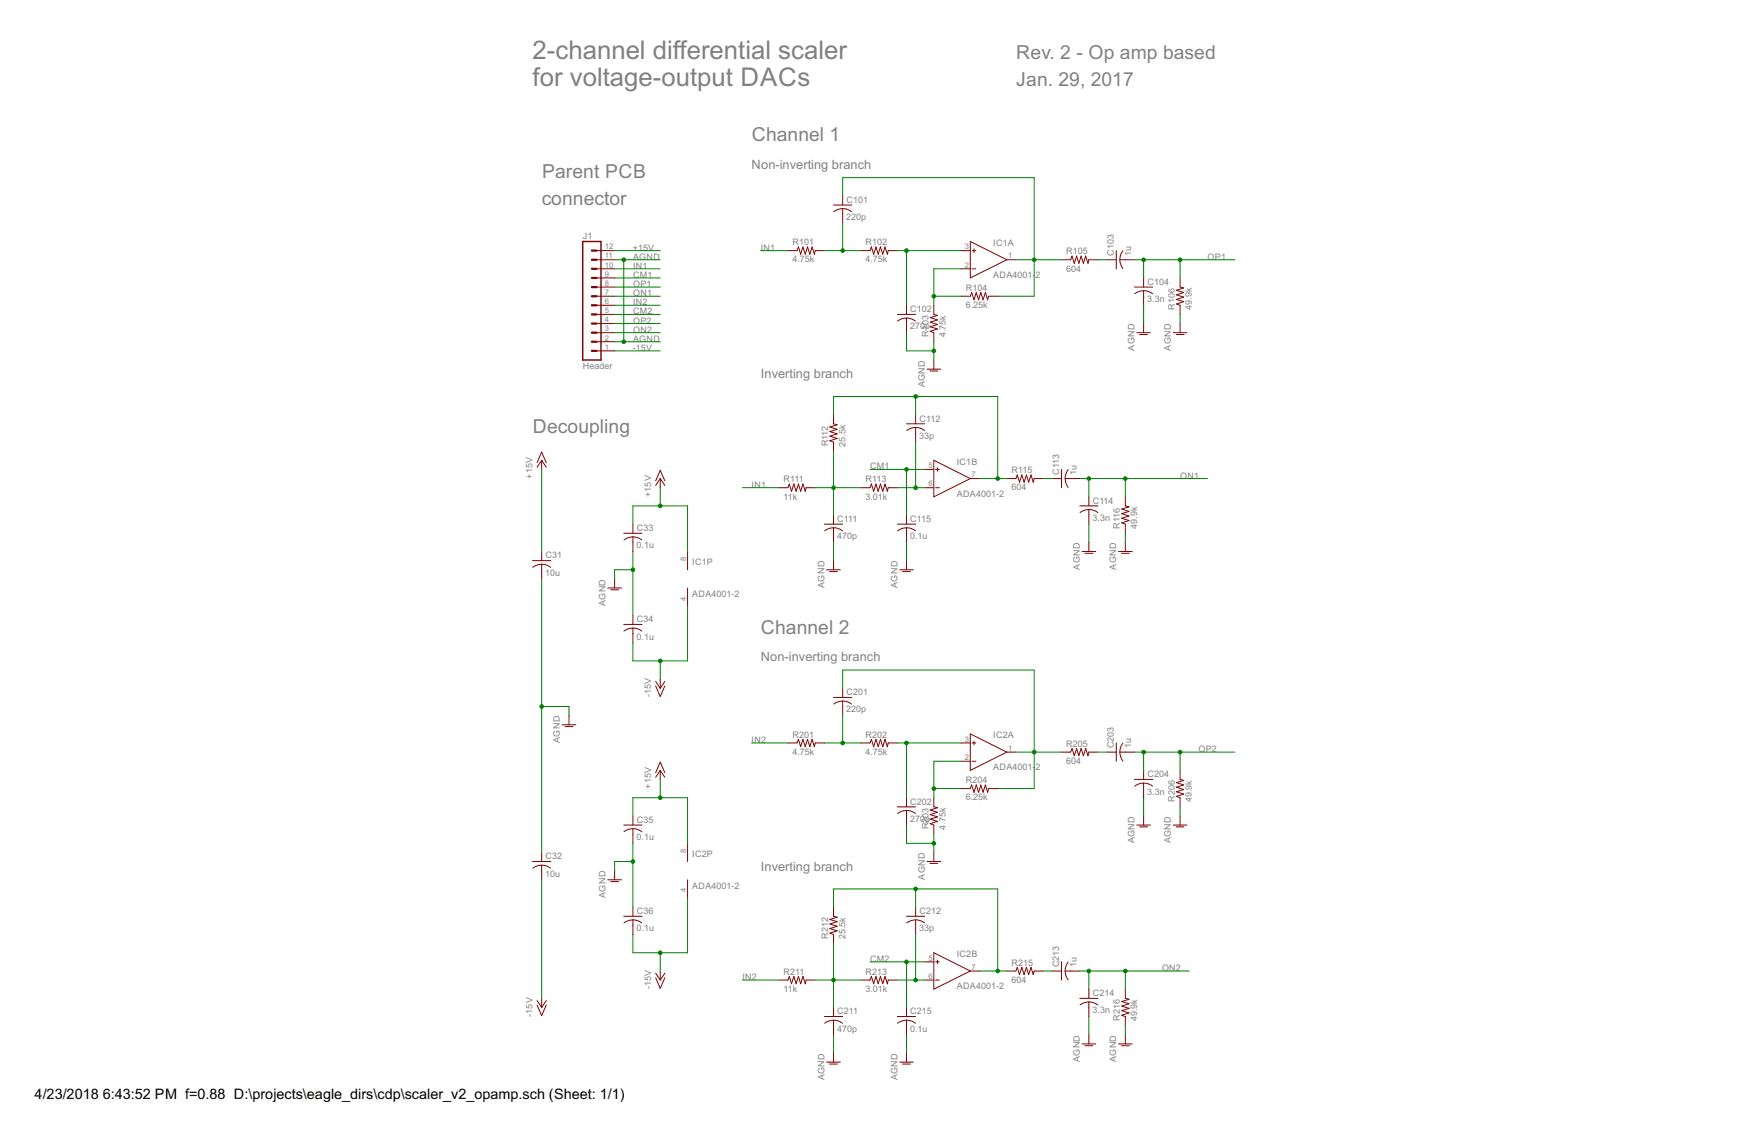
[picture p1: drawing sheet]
<svg xmlns="http://www.w3.org/2000/svg" width="432mm" height="279mm" viewBox="0 0 432 279" stroke-linecap="round" stroke-linejoin="round" font-family="sans-serif">
<g fill="#800000" stroke="#800000" stroke-width=".25">
<path d="M130.7 137.6h4.5z"/>
<path d="M133 138.5v1.4z"/>
<path d="M133 135.4v2.2z"/>
<path d="M133 139.9v2.2z"/>
<path d="M130.7 211.5h4.5z"/>
<path d="M133 212.4v1.4z"/>
<path d="M133 209.3v2.2z"/>
<path d="M133 213.8v2.2z"/>
<path d="M139.7 175.7v2.2z"/>
<path d="M138 177.9h3.4z"/>
<path d="M138.7 178.4h2z"/>
<path d="M133 113v2.3z"/>
<path d="M133 113l1.1 1.7z"/>
<path d="M133 113l-1.2 1.7z"/>
<path d="M133 111l1.1 2.6z"/>
<path d="M133 111l-1.2 2.6z"/>
<path d="M133 245.1v2.3z"/>
<path d="M131.8 245.7l1.2 1.7z"/>
<path d="M134.1 245.7l-1.1 1.7z"/>
<path d="M131.8 246.8l1.2 2.6z"/>
<path d="M134.1 246.8l-1.1 2.6z"/>
<path d="M236 61.5h2.2z"/>
<path d="M236 66h2.2z"/>
<path d="M247.1 63.8h2.3z"/>
<path d="M238.2 59.3v8.9z"/>
<path d="M238.2 68.2l8.9-4.4z"/>
<path d="M238.2 59.3l8.9 4.5z"/>
<path d="M238.6 61.5h.9z"/>
<path d="M239.1 61.1v.9z"/>
<path d="M238.6 66h.9z"/>
<path d="M227 115.3h2.2z"/>
<path d="M227 119.7h2.2z"/>
<path d="M238.2 117.5h2.2z"/>
<path d="M229.2 113v9z"/>
<path d="M229.2 122l9-4.5z"/>
<path d="M229.2 113l9 4.5z"/>
<path d="M229.7 115.3h.9z"/>
<path d="M230.1 114.8v.9z"/>
<path d="M229.7 119.7h.9z"/>
<path d="M168.8 135.4v4.5z"/>
<path d="M168.8 144.4v4.4z"/>
<path d="M200.1 61.5h2.3z"/>
<path d="M193.4 61.5h2.3z"/>
<path d="M196 60.6l-.3 .9z"/>
<path d="M196 60.6l.6 1.8z"/>
<path d="M197.1 60.6l-.5 1.8z"/>
<path d="M197.1 60.6l.6 1.8z"/>
<path d="M198.2 60.6l-.5 1.8z"/>
<path d="M198.2 60.6l.6 1.8z"/>
<path d="M199.3 60.6l-.5 1.8z"/>
<path d="M199.3 60.6l.6 1.8z"/>
<path d="M200.1 61.5l-.2 .9z"/>
<path d="M218 61.5h2.3z"/>
<path d="M211.3 61.5h2.3z"/>
<path d="M213.9 60.6l-.3 .9z"/>
<path d="M213.9 60.6l.6 1.8z"/>
<path d="M215 60.6l-.5 1.8z"/>
<path d="M215 60.6l.6 1.8z"/>
<path d="M216.1 60.6l-.5 1.8z"/>
<path d="M216.1 60.6l.6 1.8z"/>
<path d="M217.3 60.6l-.6 1.8z"/>
<path d="M217.3 60.6l.5 1.8z"/>
<path d="M218 61.5l-.2 .9z"/>
<path d="M220.3 77.2h4.5z"/>
<path d="M222.5 78.1v1.3z"/>
<path d="M222.5 75v2.2z"/>
<path d="M222.5 79.4v2.3z"/>
<path d="M204.6 50.3h4.5z"/>
<path d="M206.9 51.2v1.4z"/>
<path d="M206.9 48.1v2.2z"/>
<path d="M206.9 52.6v2.2z"/>
<path d="M242.7 72.7h2.2z"/>
<path d="M236 72.7h2.2z"/>
<path d="M238.5 71.8l-.3 .9z"/>
<path d="M238.5 71.8l.6 1.8z"/>
<path d="M239.6 71.8l-.5 1.8z"/>
<path d="M239.6 71.8l.6 1.8z"/>
<path d="M240.8 71.8l-.6 1.8z"/>
<path d="M240.8 71.8l.5 1.8z"/>
<path d="M241.9 71.8l-.6 1.8z"/>
<path d="M241.9 71.8l.5 1.8z"/>
<path d="M242.7 72.7l-.3 .9z"/>
<path d="M229.2 75v2.2z"/>
<path d="M229.2 81.7v2.2z"/>
<path d="M228.3 81.3l.9 .4z"/>
<path d="M228.3 81.3l1.8-.5z"/>
<path d="M228.3 80.2l1.8 .6z"/>
<path d="M228.3 80.2l1.8-.5z"/>
<path d="M228.3 79.1l1.8 .6z"/>
<path d="M228.3 79.1l1.8-.6z"/>
<path d="M228.3 78l1.8 .5z"/>
<path d="M228.3 78l1.8-.6z"/>
<path d="M229.2 77.2l.9 .2z"/>
<path d="M267.3 63.8h2.2z"/>
<path d="M260.6 63.8h2.2z"/>
<path d="M263.2 62.9l-.4 .9z"/>
<path d="M263.2 62.9l.5 1.8z"/>
<path d="M264.3 62.9l-.6 1.8z"/>
<path d="M264.3 62.9l.5 1.8z"/>
<path d="M265.4 62.9l-.6 1.8z"/>
<path d="M265.4 62.9l.6 1.8z"/>
<path d="M266.5 62.9l-.5 1.8z"/>
<path d="M266.5 62.9l.6 1.8z"/>
<path d="M267.3 63.8l-.2 .9z"/>
<path d="M278.5 70.5h4.5z"/>
<path d="M280.7 71.4v1.3z"/>
<path d="M280.7 68.2v2.3z"/>
<path d="M280.7 72.7v2.3z"/>
<path d="M289.7 68.2v2.3z"/>
<path d="M289.7 75v2.2z"/>
<path d="M288.8 74.6l.9 .4z"/>
<path d="M288.8 74.6l1.8-.5z"/>
<path d="M288.8 73.5l1.8 .6z"/>
<path d="M288.8 73.5l1.8-.6z"/>
<path d="M288.8 72.4l1.8 .5z"/>
<path d="M288.8 72.4l1.8-.6z"/>
<path d="M288.8 71.3l1.8 .5z"/>
<path d="M288.8 71.3l1.8-.6z"/>
<path d="M289.7 70.5l.9 .2z"/>
<path d="M229.2 88.4v2.2z"/>
<path d="M227.6 90.6h3.3z"/>
<path d="M228.3 91.1h1.9z"/>
<path d="M280.7 79.4v2.3z"/>
<path d="M279.1 81.7h3.3z"/>
<path d="M279.8 82.1h1.9z"/>
<path d="M289.7 79.4v2.3z"/>
<path d="M288 81.7h3.4z"/>
<path d="M288.7 82.1h2z"/>
<path d="M197.9 119.7h2.2z"/>
<path d="M191.2 119.7h2.2z"/>
<path d="M193.8 118.8l-.4 .9z"/>
<path d="M193.8 118.8l.5 1.8z"/>
<path d="M194.9 118.8l-.6 1.8z"/>
<path d="M194.9 118.8l.5 1.8z"/>
<path d="M196 118.8l-.6 1.8z"/>
<path d="M196 118.8l.6 1.8z"/>
<path d="M197.1 118.8l-.5 1.8z"/>
<path d="M197.1 118.8l.6 1.8z"/>
<path d="M197.9 119.7l-.2 .9z"/>
<path d="M218 119.7h2.3z"/>
<path d="M211.3 119.7h2.3z"/>
<path d="M213.9 118.8l-.3 .9z"/>
<path d="M213.9 118.8l.6 1.8z"/>
<path d="M215 118.8l-.5 1.8z"/>
<path d="M215 118.8l.6 1.8z"/>
<path d="M216.1 118.8l-.5 1.8z"/>
<path d="M216.1 118.8l.6 1.8z"/>
<path d="M217.3 118.8l-.6 1.8z"/>
<path d="M217.3 118.8l.5 1.8z"/>
<path d="M218 119.7l-.2 .9z"/>
<path d="M204.6 101.8v2.3z"/>
<path d="M204.6 108.5v2.3z"/>
<path d="M203.7 108.2l.9 .3z"/>
<path d="M203.7 108.2l1.8-.5z"/>
<path d="M203.7 107.1l1.8 .6z"/>
<path d="M203.7 107.1l1.8-.6z"/>
<path d="M203.7 106l1.8 .5z"/>
<path d="M203.7 106l1.8-.6z"/>
<path d="M203.7 104.8l1.8 .6z"/>
<path d="M203.7 104.8l1.8-.5z"/>
<path d="M204.6 104.1l.9 .2z"/>
<path d="M202.4 128.7h4.5z"/>
<path d="M204.6 129.6v1.3z"/>
<path d="M204.6 126.4v2.3z"/>
<path d="M204.6 130.9v2.3z"/>
<path d="M222.5 104.1h4.5z"/>
<path d="M224.8 105v1.3z"/>
<path d="M224.8 101.8v2.3z"/>
<path d="M224.8 106.3v2.2z"/>
<path d="M253.9 117.5h2.2z"/>
<path d="M247.1 117.5h2.3z"/>
<path d="M249.7 116.6l-.3 .9z"/>
<path d="M249.7 116.6l.6 1.8z"/>
<path d="M250.8 116.6l-.5 1.8z"/>
<path d="M250.8 116.6l.6 1.8z"/>
<path d="M252 116.6l-.6 1.8z"/>
<path d="M252 116.6l.5 1.8z"/>
<path d="M253.1 116.6l-.6 1.8z"/>
<path d="M253.1 116.6l.5 1.8z"/>
<path d="M253.9 117.5l-.3 .9z"/>
<path d="M265.1 124.2h4.4z"/>
<path d="M267.3 125.1v1.3z"/>
<path d="M267.3 122v2.2z"/>
<path d="M267.3 126.4v2.3z"/>
<path d="M276.2 122v2.2z"/>
<path d="M276.2 128.7v2.2z"/>
<path d="M275.4 128.4l.8 .3z"/>
<path d="M275.4 128.4l1.8-.6z"/>
<path d="M275.4 127.2l1.8 .6z"/>
<path d="M275.4 127.2l1.8-.5z"/>
<path d="M275.4 126.1l1.8 .6z"/>
<path d="M275.4 126.1l1.8-.5z"/>
<path d="M275.4 125l1.8 .6z"/>
<path d="M275.4 125l1.8-.6z"/>
<path d="M276.2 124.2l1 .2z"/>
<path d="M267.3 133.2v2.2z"/>
<path d="M265.6 135.4h3.4z"/>
<path d="M266.3 135.8h2z"/>
<path d="M276.2 133.2v2.2z"/>
<path d="M274.6 135.4h3.3z"/>
<path d="M275.3 135.8h1.9z"/>
<path d="M220.3 128.7h4.5z"/>
<path d="M222.5 129.6v1.3z"/>
<path d="M222.5 126.4v2.3z"/>
<path d="M222.5 130.9v2.3z"/>
<path d="M204.6 137.6v2.3z"/>
<path d="M202.9 139.9h3.4z"/>
<path d="M203.6 140.3h2z"/>
<path d="M222.5 137.6v2.3z"/>
<path d="M220.9 139.9h3.3z"/>
<path d="M221.6 140.3h1.9z"/>
<path d="M153.1 130.9h4.5z"/>
<path d="M155.4 131.8v1.4z"/>
<path d="M155.4 128.7v2.2z"/>
<path d="M155.4 133.2v2.2z"/>
<path d="M153.1 153.3h4.5z"/>
<path d="M155.4 154.2v1.4z"/>
<path d="M155.4 151.1v2.2z"/>
<path d="M155.4 155.6v2.2z"/>
<path d="M150.9 142.1v2.3z"/>
<path d="M149.2 144.4h3.4z"/>
<path d="M149.9 144.8h1.9z"/>
<path d="M274 61.5v4.5z"/>
<path d="M274.9 63.8h1.3z"/>
<path d="M271.8 63.8h2.2z"/>
<path d="M276.2 63.8h2.3z"/>
<path d="M260.6 115.3v4.4z"/>
<path d="M261.5 117.5h1.3z"/>
<path d="M258.3 117.5h2.3z"/>
<path d="M262.8 117.5h2.3z"/>
<path d="M146.4 86.1h4.5z"/>
<path d="M146.4 83.9h4.5z"/>
<path d="M146.4 81.7h4.5z"/>
<path d="M146.4 79.4h4.5z"/>
<path d="M146.4 77.2h4.5z"/>
<path d="M146.4 75h4.5z"/>
<path d="M146.4 72.7h4.5z"/>
<path d="M146.4 70.5h4.5z"/>
<path d="M146.4 68.2h4.5z"/>
<path d="M146.4 66h4.5z"/>
<path d="M146.4 63.8h4.5z"/>
<path d="M146.4 61.5h4.5z"/>
<path d="M236 182.4h2.2z"/>
<path d="M236 186.9h2.2z"/>
<path d="M247.1 184.7h2.3z"/>
<path d="M238.2 180.2v8.9z"/>
<path d="M238.2 189.1l8.9-4.4z"/>
<path d="M238.2 180.2l8.9 4.5z"/>
<path d="M238.6 182.4h.9z"/>
<path d="M239.1 182v.9z"/>
<path d="M238.6 186.9h.9z"/>
<path d="M227 236.2h2.2z"/>
<path d="M227 240.6h2.2z"/>
<path d="M238.2 238.4h2.2z"/>
<path d="M229.2 233.9v9z"/>
<path d="M229.2 242.9l9-4.5z"/>
<path d="M229.2 233.9l9 4.5z"/>
<path d="M229.7 236.2h.9z"/>
<path d="M230.1 235.7v.9z"/>
<path d="M229.7 240.6h.9z"/>
<path d="M168.8 207.1v4.4z"/>
<path d="M168.8 216v4.5z"/>
<path d="M200.1 182.4h2.3z"/>
<path d="M193.4 182.4h2.3z"/>
<path d="M196 181.5l-.3 .9z"/>
<path d="M196 181.5l.6 1.8z"/>
<path d="M197.1 181.5l-.5 1.8z"/>
<path d="M197.1 181.5l.6 1.8z"/>
<path d="M198.2 181.5l-.5 1.8z"/>
<path d="M198.2 181.5l.6 1.8z"/>
<path d="M199.3 181.5l-.5 1.8z"/>
<path d="M199.3 181.5l.6 1.8z"/>
<path d="M200.1 182.4l-.2 .9z"/>
<path d="M218 182.4h2.3z"/>
<path d="M211.3 182.4h2.3z"/>
<path d="M213.9 181.5l-.3 .9z"/>
<path d="M213.9 181.5l.6 1.8z"/>
<path d="M215 181.5l-.5 1.8z"/>
<path d="M215 181.5l.6 1.8z"/>
<path d="M216.1 181.5l-.5 1.8z"/>
<path d="M216.1 181.5l.6 1.8z"/>
<path d="M217.3 181.5l-.6 1.8z"/>
<path d="M217.3 181.5l.5 1.8z"/>
<path d="M218 182.4l-.2 .9z"/>
<path d="M220.3 198.1h4.5z"/>
<path d="M222.5 199v1.3z"/>
<path d="M222.5 195.9v2.2z"/>
<path d="M222.5 200.3v2.3z"/>
<path d="M204.6 171.2h4.5z"/>
<path d="M206.9 172.1v1.4z"/>
<path d="M206.9 169v2.2z"/>
<path d="M206.9 173.5v2.2z"/>
<path d="M242.7 193.6h2.2z"/>
<path d="M236 193.6h2.2z"/>
<path d="M238.5 192.7l-.3 .9z"/>
<path d="M238.5 192.7l.6 1.8z"/>
<path d="M239.6 192.7l-.5 1.8z"/>
<path d="M239.6 192.7l.6 1.8z"/>
<path d="M240.8 192.7l-.6 1.8z"/>
<path d="M240.8 192.7l.5 1.8z"/>
<path d="M241.9 192.7l-.6 1.8z"/>
<path d="M241.9 192.7l.5 1.8z"/>
<path d="M242.7 193.6l-.3 .9z"/>
<path d="M229.2 195.9v2.2z"/>
<path d="M229.2 202.6v2.2z"/>
<path d="M228.3 202.2l.9 .4z"/>
<path d="M228.3 202.2l1.8-.5z"/>
<path d="M228.3 201.1l1.8 .6z"/>
<path d="M228.3 201.1l1.8-.5z"/>
<path d="M228.3 200l1.8 .6z"/>
<path d="M228.3 200l1.8-.6z"/>
<path d="M228.3 198.9l1.8 .5z"/>
<path d="M228.3 198.9l1.8-.6z"/>
<path d="M229.2 198.1l.9 .2z"/>
<path d="M267.3 184.7h2.2z"/>
<path d="M260.6 184.7h2.2z"/>
<path d="M263.2 183.8l-.4 .9z"/>
<path d="M263.2 183.8l.5 1.7z"/>
<path d="M264.3 183.8l-.6 1.7z"/>
<path d="M264.3 183.8l.5 1.7z"/>
<path d="M265.4 183.8l-.6 1.7z"/>
<path d="M265.4 183.8l.6 1.7z"/>
<path d="M266.5 183.8l-.5 1.7z"/>
<path d="M266.5 183.8l.6 1.7z"/>
<path d="M267.3 184.7l-.2 .8z"/>
<path d="M278.5 191.4h4.5z"/>
<path d="M280.7 192.3v1.3z"/>
<path d="M280.7 189.1v2.3z"/>
<path d="M280.7 193.6v2.3z"/>
<path d="M289.7 189.1v2.3z"/>
<path d="M289.7 195.9v2.2z"/>
<path d="M288.8 195.5l.9 .4z"/>
<path d="M288.8 195.5l1.8-.5z"/>
<path d="M288.8 194.4l1.8 .6z"/>
<path d="M288.8 194.4l1.8-.6z"/>
<path d="M288.8 193.3l1.8 .5z"/>
<path d="M288.8 193.3l1.8-.6z"/>
<path d="M288.8 192.2l1.8 .5z"/>
<path d="M288.8 192.2l1.8-.6z"/>
<path d="M289.7 191.4l.9 .2z"/>
<path d="M229.2 209.3v2.2z"/>
<path d="M227.6 211.5h3.3z"/>
<path d="M228.3 212h1.9z"/>
<path d="M280.7 200.3v2.3z"/>
<path d="M279.1 202.6h3.3z"/>
<path d="M279.8 203h1.9z"/>
<path d="M289.7 200.3v2.3z"/>
<path d="M288 202.6h3.4z"/>
<path d="M288.7 203h2z"/>
<path d="M197.9 240.6h2.2z"/>
<path d="M191.2 240.6h2.2z"/>
<path d="M193.8 239.7l-.4 .9z"/>
<path d="M193.8 239.7l.5 1.8z"/>
<path d="M194.9 239.7l-.6 1.8z"/>
<path d="M194.9 239.7l.5 1.8z"/>
<path d="M196 239.7l-.6 1.8z"/>
<path d="M196 239.7l.6 1.8z"/>
<path d="M197.1 239.7l-.5 1.8z"/>
<path d="M197.1 239.7l.6 1.8z"/>
<path d="M197.9 240.6l-.2 .9z"/>
<path d="M218 240.6h2.3z"/>
<path d="M211.3 240.6h2.3z"/>
<path d="M213.9 239.7l-.3 .9z"/>
<path d="M213.9 239.7l.6 1.8z"/>
<path d="M215 239.7l-.5 1.8z"/>
<path d="M215 239.7l.6 1.8z"/>
<path d="M216.1 239.7l-.5 1.8z"/>
<path d="M216.1 239.7l.6 1.8z"/>
<path d="M217.3 239.7l-.6 1.8z"/>
<path d="M217.3 239.7l.5 1.8z"/>
<path d="M218 240.6l-.2 .9z"/>
<path d="M204.6 222.7v2.3z"/>
<path d="M204.6 229.4v2.3z"/>
<path d="M203.7 229.1l.9 .3z"/>
<path d="M203.7 229.1l1.8-.6z"/>
<path d="M203.7 228l1.8 .5z"/>
<path d="M203.7 228l1.8-.6z"/>
<path d="M203.7 226.9l1.8 .5z"/>
<path d="M203.7 226.9l1.8-.6z"/>
<path d="M203.7 225.7l1.8 .6z"/>
<path d="M203.7 225.7l1.8-.5z"/>
<path d="M204.6 225l.9 .2z"/>
<path d="M202.4 249.6h4.5z"/>
<path d="M204.6 250.5v1.3z"/>
<path d="M204.6 247.4v2.2z"/>
<path d="M204.6 251.8v2.3z"/>
<path d="M222.5 225h4.5z"/>
<path d="M224.8 225.8v1.4z"/>
<path d="M224.8 222.7v2.3z"/>
<path d="M224.8 227.2v2.2z"/>
<path d="M253.9 238.4h2.2z"/>
<path d="M247.1 238.4h2.3z"/>
<path d="M249.7 237.5l-.3 .9z"/>
<path d="M249.7 237.5l.6 1.8z"/>
<path d="M250.8 237.5l-.5 1.8z"/>
<path d="M250.8 237.5l.6 1.8z"/>
<path d="M252 237.5l-.6 1.8z"/>
<path d="M252 237.5l.5 1.8z"/>
<path d="M253.1 237.5l-.6 1.8z"/>
<path d="M253.1 237.5l.5 1.8z"/>
<path d="M253.9 238.4l-.3 .9z"/>
<path d="M265.1 245.1h4.4z"/>
<path d="M267.3 246v1.4z"/>
<path d="M267.3 242.9v2.2z"/>
<path d="M267.3 247.4v2.2z"/>
<path d="M276.2 242.9v2.2z"/>
<path d="M276.2 249.6v2.2z"/>
<path d="M275.4 249.3l.8 .3z"/>
<path d="M275.4 249.3l1.8-.6z"/>
<path d="M275.4 248.1l1.8 .6z"/>
<path d="M275.4 248.1l1.8-.5z"/>
<path d="M275.4 247l1.8 .6z"/>
<path d="M275.4 247l1.8-.6z"/>
<path d="M275.4 245.9l1.8 .5z"/>
<path d="M275.4 245.9l1.8-.6z"/>
<path d="M276.2 245.1l1 .2z"/>
<path d="M267.3 254.1v2.2z"/>
<path d="M265.6 256.3h3.4z"/>
<path d="M266.3 256.8h2z"/>
<path d="M276.2 254.1v2.2z"/>
<path d="M274.6 256.3h3.3z"/>
<path d="M275.3 256.8h1.9z"/>
<path d="M220.3 249.6h4.5z"/>
<path d="M222.5 250.5v1.3z"/>
<path d="M222.5 247.4v2.2z"/>
<path d="M222.5 251.8v2.3z"/>
<path d="M204.6 258.6v2.2z"/>
<path d="M202.9 260.8h3.4z"/>
<path d="M203.6 261.2h2z"/>
<path d="M222.5 258.6v2.2z"/>
<path d="M220.9 260.8h3.3z"/>
<path d="M221.6 261.2h1.9z"/>
<path d="M274 182.4v4.5z"/>
<path d="M274.9 184.7h1.3z"/>
<path d="M271.8 184.7h2.2z"/>
<path d="M276.2 184.7h2.3z"/>
<path d="M260.6 236.2v4.4z"/>
<path d="M261.5 238.4h1.3z"/>
<path d="M258.3 238.4h2.3z"/>
<path d="M262.8 238.4h2.3z"/>
<path d="M153.1 202.6h4.5z"/>
<path d="M155.4 203.5v1.3z"/>
<path d="M155.4 200.3v2.3z"/>
<path d="M155.4 204.8v2.3z"/>
<path d="M153.1 225h4.5z"/>
<path d="M155.4 225.8v1.4z"/>
<path d="M155.4 222.7v2.3z"/>
<path d="M155.4 227.2v2.2z"/>
<path d="M150.9 213.8v2.2z"/>
<path d="M149.2 216h3.4z"/>
<path d="M149.9 216.5h1.9z"/>
<path d="M162.1 117.5v2.2z"/>
<path d="M162.1 117.5l1.1 1.7z"/>
<path d="M162.1 117.5l-1.1 1.7z"/>
<path d="M162.1 115.5l1.1 2.5z"/>
<path d="M162.1 115.5l-1.1 2.5z"/>
<path d="M162.1 189.1v2.3z"/>
<path d="M162.1 189.1l1.1 1.7z"/>
<path d="M162.1 189.1l-1.1 1.7z"/>
<path d="M162.1 187.1l1.1 2.6z"/>
<path d="M162.1 187.1l-1.1 2.6z"/>
<path d="M162.1 166.8v2.2z"/>
<path d="M161 167.3l1.1 1.7z"/>
<path d="M163.2 167.3l-1.1 1.7z"/>
<path d="M161 168.4l1.1 2.6z"/>
<path d="M163.2 168.4l-1.1 2.6z"/>
<path d="M162.1 238.4v2.2z"/>
<path d="M161 239l1.1 1.6z"/>
<path d="M163.2 239l-1.1 1.6z"/>
<path d="M161 240.1l1.1 2.6z"/>
<path d="M163.2 240.1l-1.1 2.6z"/>
</g>
<g fill="none" stroke="#800000" stroke-width=".25">
<path d="M204.7 52a3.6 3.6 0 0 1 4.3 0M220.3 78.8a3.6 3.6 0 0 1 4.4 0M274.9 63.8l.3 1.3 .5 .8M275.7 61.6l-.5 .8-.3 1.4M278.6 72.1a3.5 3.5 0 0 1 4.3 0M222.6 105.7a3.5 3.5 0 0 1 4.3 0M262.2 115.3a3.6 3.6 0 0 0 0 4.4M130.8 139.3a3.6 3.6 0 0 1 4.4 0M153.2 132.6a3.5 3.5 0 0 1 4.3 0M202.4 130.3a3.6 3.6 0 0 1 4.4 0M220.3 130.3a3.6 3.6 0 0 1 4.4 0M267.3 125.1l1.4 .3 .8 .5"/>
<path d="M267.3 125.1l-1.4 .3-.8 .4M153.2 154.9a3.5 3.5 0 0 1 4.3 .1M206.9 172.1l1.3 .3 .8 .5M206.9 172.1l-1.4 .3-.8 .5M220.3 199.7a3.5 3.5 0 0 1 4.4 0M274.9 184.7l.3 1.3 .5 .8M275.7 182.5l-.5 .8-.3 1.4M278.6 193a3.5 3.5 0 0 1 4.3 0M130.8 213.1a3.6 3.6 0 0 1 4.4 .1M155.4 203.5l1.3 .2 .8 .5M155.4 203.5l-1 .1-1.2 .6M153.2 226.6a3.6 3.6 0 0 1 4.3 0"/>
<path d="M222.6 226.6a3.6 3.6 0 0 1 4.3 0M262.2 236.2a3.6 3.6 0 0 0 0 4.4M204.6 250.5l1.4 .2 .8 .5M204.6 250.5l-1.4 .3-.8 .4M222.5 250.5l1.4 .2 .8 .5M222.5 250.5l-1.4 .3-.8 .4M265.1 246.7a3.6 3.6 0 0 1 4.4 0"/>
</g>
<g fill="#800000" stroke="#800000" stroke-width=".36">
<path d="M143 88.4h4.5z"/>
<path d="M143 59.3v29.1z"/>
<path d="M147.5 59.3v29.1z"/>
<path d="M143 59.3h4.5z"/>
</g>
<g fill="#800000" stroke="#800000" stroke-width=".55">
<path d="M145.3 81.7h1.1z"/>
<path d="M145.3 83.9h1.1z"/>
<path d="M145.3 86.1h1.1z"/>
<path d="M145.3 77.2h1.1z"/>
<path d="M145.3 79.4h1.1z"/>
<path d="M145.3 70.5h1.1z"/>
<path d="M145.3 72.7h1.1z"/>
<path d="M145.3 75h1.1z"/>
<path d="M145.3 66h1.1z"/>
<path d="M145.3 68.2h1.1z"/>
<path d="M145.3 61.5h1.1z"/>
<path d="M145.3 63.8h1.1z"/>
</g>
<g fill="#008000" stroke="#008000" stroke-width=".25">
<path d="M133 142.1v31.4z"/>
<path d="M133 173.5v35.8z"/>
<path d="M133 173.5h6.7z"/>
<path d="M139.7 173.5v2.2z"/>
<path d="M222.5 81.7v4.4z"/>
<path d="M222.5 86.1h6.7z"/>
<path d="M229.2 86.1v2.3z"/>
<path d="M229.2 83.9v2.2z"/>
<path d="M280.7 75v4.4z"/>
<path d="M289.7 77.2v2.2z"/>
<path d="M267.3 128.7v4.5z"/>
<path d="M276.2 130.9v2.3z"/>
<path d="M204.6 133.2v4.4z"/>
<path d="M222.5 133.2v4.4z"/>
<path d="M155.4 135.4v4.5z"/>
<path d="M155.4 139.9v11.2z"/>
<path d="M150.9 139.9h4.5z"/>
<path d="M150.9 139.9v2.2z"/>
<path d="M150.9 83.9h2.2z"/>
<path d="M153.1 83.9h9z"/>
<path d="M150.9 63.8h2.2z"/>
<path d="M153.1 63.8h9z"/>
<path d="M153.1 63.8v20.1z"/>
<path d="M222.5 202.6v4.5z"/>
<path d="M222.5 207.1h6.7z"/>
<path d="M229.2 207.1v2.2z"/>
<path d="M229.2 204.8v2.3z"/>
<path d="M280.7 195.9v4.4z"/>
<path d="M289.7 198.1v2.2z"/>
<path d="M267.3 249.6v4.5z"/>
<path d="M276.2 251.8v2.3z"/>
<path d="M204.6 254.1v4.5z"/>
<path d="M222.5 254.1v4.5z"/>
<path d="M155.4 207.1v4.4z"/>
<path d="M155.4 211.5v11.2z"/>
<path d="M150.9 211.5h4.5z"/>
<path d="M150.9 211.5v2.3z"/>
<path d="M133 115.3v20.1z"/>
<path d="M150.9 61.5h11.2z"/>
<path d="M168.8 124.2v11.2z"/>
<path d="M162.1 124.2h6.7z"/>
<path d="M155.4 124.2h6.7z"/>
<path d="M155.4 124.2v4.5z"/>
<path d="M162.1 119.7v4.5z"/>
<path d="M168.8 195.9v11.2z"/>
<path d="M162.1 195.9h6.7z"/>
<path d="M155.4 195.9h6.7z"/>
<path d="M155.4 195.9v4.4z"/>
<path d="M162.1 191.4v4.5z"/>
<path d="M133 216v29.1z"/>
<path d="M150.9 86.1h11.2z"/>
<path d="M155.4 157.8v4.5z"/>
<path d="M155.4 162.3h6.7z"/>
<path d="M162.1 162.3h6.7z"/>
<path d="M168.8 148.8v13.5z"/>
<path d="M162.1 162.3v4.5z"/>
<path d="M155.4 229.4v4.5z"/>
<path d="M155.4 233.9h6.7z"/>
<path d="M162.1 233.9h6.7z"/>
<path d="M168.8 220.5v13.4z"/>
<path d="M162.1 233.9v4.5z"/>
<path d="M202.4 61.5h4.5z"/>
<path d="M206.9 61.5h4.4z"/>
<path d="M206.9 54.8v6.7z"/>
<path d="M220.3 61.5h2.2z"/>
<path d="M222.5 61.5h13.5z"/>
<path d="M222.5 61.5v13.5z"/>
<path d="M229.2 72.7v2.3z"/>
<path d="M229.2 66v6.7z"/>
<path d="M229.2 66h6.8z"/>
<path d="M229.2 72.7h6.8z"/>
<path d="M249.4 63.8h4.5z"/>
<path d="M253.9 63.8h6.7z"/>
<path d="M244.9 72.7h9z"/>
<path d="M253.9 63.8v8.9z"/>
<path d="M253.9 43.6v20.2z"/>
<path d="M206.9 43.6h47z"/>
<path d="M206.9 43.6v4.5z"/>
<path d="M244.9 117.5h2.2z"/>
<path d="M204.6 97.3v4.5z"/>
<path d="M204.6 97.3h20.2z"/>
<path d="M224.8 97.3h20.1z"/>
<path d="M244.9 97.3v20.2z"/>
<path d="M224.8 97.3v4.5z"/>
<path d="M240.4 117.5h4.5z"/>
<path d="M200.1 119.7h4.5z"/>
<path d="M204.6 119.7h6.7z"/>
<path d="M204.6 110.8v8.9z"/>
<path d="M204.6 119.7v6.7z"/>
<path d="M220.3 119.7h4.5z"/>
<path d="M224.8 119.7h2.2z"/>
<path d="M224.8 108.5v11.2z"/>
<path d="M269.5 63.8h2.3z"/>
<path d="M256.1 117.5h2.2z"/>
<path d="M150.9 66h11.2z"/>
<path d="M186.7 61.5h6.7z"/>
<path d="M182.2 119.7h9z"/>
<path d="M150.9 68.2h11.2z"/>
<path d="M222.5 115.3h4.5z"/>
<path d="M222.5 115.3v11.1z"/>
<path d="M213.6 115.3h8.9z"/>
<path d="M150.9 70.5h11.2z"/>
<path d="M289.7 63.8h13.4z"/>
<path d="M289.7 63.8v4.4z"/>
<path d="M280.7 63.8v4.4z"/>
<path d="M278.5 63.8h2.2z"/>
<path d="M280.7 63.8h9z"/>
<path d="M150.9 72.7h11.2z"/>
<path d="M276.2 117.5h20.2z"/>
<path d="M276.2 117.5v4.5z"/>
<path d="M267.3 117.5v4.5z"/>
<path d="M265.1 117.5h2.2z"/>
<path d="M267.3 117.5h8.9z"/>
<path d="M150.9 75h11.2z"/>
<path d="M184.5 182.4h8.9z"/>
<path d="M182.2 240.6h9z"/>
<path d="M150.9 77.2h11.2z"/>
<path d="M222.5 236.2h4.5z"/>
<path d="M222.5 236.2v11.2z"/>
<path d="M213.6 236.2h8.9z"/>
<path d="M150.9 79.4h11.2z"/>
<path d="M278.5 184.7h2.2z"/>
<path d="M280.7 184.7v4.4z"/>
<path d="M280.7 184.7h9z"/>
<path d="M289.7 184.7v4.4z"/>
<path d="M289.7 184.7h13.4z"/>
<path d="M150.9 81.7h11.2z"/>
<path d="M265.1 238.4h2.2z"/>
<path d="M267.3 238.4v4.5z"/>
<path d="M267.3 238.4h8.9z"/>
<path d="M276.2 238.4v4.5z"/>
<path d="M276.2 238.4h15.7z"/>
<path d="M202.4 182.4h4.5z"/>
<path d="M206.9 182.4h4.4z"/>
<path d="M206.9 175.7v6.7z"/>
<path d="M220.3 182.4h2.2z"/>
<path d="M222.5 182.4h13.5z"/>
<path d="M222.5 182.4v13.5z"/>
<path d="M229.2 193.6v2.3z"/>
<path d="M229.2 186.9v6.7z"/>
<path d="M229.2 186.9h6.8z"/>
<path d="M229.2 193.6h6.8z"/>
<path d="M249.4 184.7h4.5z"/>
<path d="M253.9 184.7h6.7z"/>
<path d="M244.9 193.6h9z"/>
<path d="M253.9 184.7v8.9z"/>
<path d="M253.9 164.5v20.2z"/>
<path d="M206.9 164.5h47z"/>
<path d="M206.9 164.5v4.5z"/>
<path d="M244.9 238.4h2.2z"/>
<path d="M204.6 218.2v4.5z"/>
<path d="M204.6 218.2h20.2z"/>
<path d="M224.8 218.2h20.1z"/>
<path d="M244.9 218.2v20.2z"/>
<path d="M224.8 218.2v4.5z"/>
<path d="M240.4 238.4h4.5z"/>
<path d="M200.1 240.6h4.5z"/>
<path d="M204.6 240.6h6.7z"/>
<path d="M204.6 231.7v8.9z"/>
<path d="M204.6 240.6v6.8z"/>
<path d="M220.3 240.6h4.5z"/>
<path d="M224.8 240.6h2.2z"/>
<path d="M224.8 229.4v11.2z"/>
<path d="M269.5 184.7h2.3z"/>
<path d="M256.1 238.4h2.2z"/>
<circle cx="133" cy="173.5" r=".44"/>
<circle cx="229.2" cy="86.1" r=".44"/>
<circle cx="155.4" cy="139.9" r=".44"/>
<circle cx="153.1" cy="83.9" r=".44"/>
<circle cx="153.1" cy="63.8" r=".44"/>
<circle cx="229.2" cy="207.1" r=".44"/>
<circle cx="155.4" cy="211.5" r=".44"/>
<circle cx="162.1" cy="124.2" r=".44"/>
<circle cx="162.1" cy="195.9" r=".44"/>
<circle cx="162.1" cy="162.3" r=".44"/>
<circle cx="162.1" cy="233.9" r=".44"/>
<circle cx="206.9" cy="61.5" r=".44"/>
<circle cx="222.5" cy="61.5" r=".44"/>
<circle cx="229.2" cy="72.7" r=".44"/>
<circle cx="253.9" cy="63.8" r=".44"/>
<circle cx="224.8" cy="97.3" r=".44"/>
<circle cx="244.9" cy="117.5" r=".44"/>
<circle cx="204.6" cy="119.7" r=".44"/>
<circle cx="224.8" cy="119.7" r=".44"/>
<circle cx="222.5" cy="115.3" r=".44"/>
<circle cx="289.7" cy="63.8" r=".44"/>
<circle cx="280.7" cy="63.8" r=".44"/>
<circle cx="276.2" cy="117.5" r=".44"/>
<circle cx="267.3" cy="117.5" r=".44"/>
<circle cx="222.5" cy="236.2" r=".44"/>
<circle cx="280.7" cy="184.7" r=".44"/>
<circle cx="289.7" cy="184.7" r=".44"/>
<circle cx="267.3" cy="238.4" r=".44"/>
<circle cx="276.2" cy="238.4" r=".44"/>
<circle cx="206.9" cy="182.4" r=".44"/>
<circle cx="222.5" cy="182.4" r=".44"/>
<circle cx="229.2" cy="193.6" r=".44"/>
<circle cx="253.9" cy="184.7" r=".44"/>
<circle cx="224.8" cy="218.2" r=".44"/>
<circle cx="244.9" cy="238.4" r=".44"/>
<circle cx="204.6" cy="240.6" r=".44"/>
<circle cx="224.8" cy="240.6" r=".44"/>
</g>
<g font-size="7.1" fill="#808080">
<text x="130.7" y="14.5">2-channel differential scaler</text>
<text x="130.7" y="21.2">for voltage-output DACs</text>
</g>
<g font-size="5.3" fill="#808080">
<text x="249.5" y="14.5">Rev. 2 - Op amp based</text>
<text x="249.5" y="21.2">Jan. 29, 2017</text>
<text x="184.5" y="34.7">Channel 1</text>
<text x="133.1" y="43.6">Parent PCB</text>
<text x="133" y="50.3">connector</text>
<text x="130.8" y="106.3">Decoupling</text>
<text x="186.8" y="155.6">Channel 2</text>
</g>
<g font-size="4">
<text x="8.5" y="269.9">4/23/2018</text>
<text x="25.2" y="269.9">6:43:52 PM f=0.88 D:\projects\eagle_dirs\cdp\scaler_v2_opamp.sch (Sheet: 1/1)</text>
</g>
<g font-size="3.5" fill="#808080">
<text x="184.5" y="41.4">Non-inverting branch</text>
<text x="186.8" y="92.9">Inverting branch</text>
<text x="186.8" y="162.3">Non-inverting branch</text>
<text x="186.8" y="213.8">Inverting branch</text>
</g>
<g font-size="2.5" fill="#808080">
<text x="207.8" y="49.8">C101</text>
<text x="143.1" y="58.6">J1</text>
<text x="207.7" y="54">220p</text>
<text x="155.4" y="61.5">+15V</text>
<text x="155.4" y="63.8">AGND</text>
<text x="186.7" y="61.5">IN1</text>
<text x="194.5" y="64.4">4.75k</text>
<text x="194.6" y="60.2">R101</text>
<text x="212.4" y="64.4">4.75k</text>
<text x="212.5" y="60.2">R102</text>
<text x="243.8" y="60.4">IC1A</text>
<text x="261.7" y="62.4">R105</text>
<text x="273.5" y="62.8" transform="rotate(-90 273.5 62.8)">C103</text>
<text x="277.7" y="62.9" transform="rotate(-90 277.7 62.9)">1u</text>
<text x="296.4" y="63.8">OP1</text>
<text x="155.4" y="66">IN1</text>
<text x="155.4" y="68.2">CM1</text>
<text x="155.4" y="70.5">OP1</text>
<text x="237.1" y="71.4">R104</text>
<text x="243.8" y="68.2">ADA4001-</text>
<text x="254.2" y="68.2">2</text>
<text x="261.7" y="66.7">604</text>
<text x="281.7" y="69.9">C104</text>
<text x="155.4" y="72.7">ON1</text>
<text x="155.4" y="75">IN2</text>
<text x="155.4" y="77.2">CM2</text>
<text x="223.5" y="76.6">C102</text>
<text x="237.1" y="75.6">6.25k</text>
<text x="281.6" y="74.2">3.3n</text>
<text x="288.4" y="76" transform="rotate(-90 288.4 76)">R106</text>
<text x="292.6" y="76.1" transform="rotate(-90 292.6 76.1)">49.9k</text>
<text x="155.4" y="83.9">AGND</text>
<text x="155.4" y="79.4">OP2</text>
<text x="155.4" y="81.7">ON2</text>
<text x="223.4" y="80.9">270p</text>
<text x="227.9" y="82.8" transform="rotate(-90 227.9 82.8)">R103</text>
<text x="232.1" y="82.8" transform="rotate(-90 232.1 82.8)">4.75k</text>
<text x="155.4" y="86.2">-15V</text>
<text x="278.5" y="86.1" transform="rotate(-90 278.5 86.1)">AGND</text>
<text x="287.4" y="86.1" transform="rotate(-90 287.4 86.1)">AGND</text>
<text x="143.1" y="90.6">Header</text>
<text x="227" y="95.1" transform="rotate(-90 227 95.1)">AGND</text>
<text x="225.7" y="107.8">33p</text>
<text x="225.7" y="103.5">C112</text>
<text x="203.3" y="109.6" transform="rotate(-90 203.3 109.6)">R112</text>
<text x="207.5" y="109.7" transform="rotate(-90 207.5 109.7)">25.5k</text>
<text x="130.7" y="117.5" transform="rotate(-90 130.7 117.5)">+15V</text>
<text x="184.5" y="119.7">IN1</text>
<text x="192.3" y="118.4">R111</text>
<text x="212.5" y="118.4">R113</text>
<text x="213.6" y="115.3">CM1</text>
<text x="234.9" y="114.1">IC1B</text>
<text x="248.3" y="116.2">R115</text>
<text x="260" y="116.6" transform="rotate(-90 260 116.6)">C113</text>
<text x="264.3" y="116.6" transform="rotate(-90 264.3 116.6)">1u</text>
<text x="289.7" y="117.5">ON1</text>
<text x="159.8" y="122" transform="rotate(-90 159.8 122)">+15V</text>
<text x="192.3" y="122.6">11k</text>
<text x="212.4" y="122.6">3.01k</text>
<text x="234.9" y="122">ADA4001-2</text>
<text x="248.3" y="120.4">604</text>
<text x="268.2" y="123.7">C114</text>
<text x="156.3" y="130.4">C33</text>
<text x="205.5" y="128.1">C111</text>
<text x="223.5" y="128.1">C115</text>
<text x="268.2" y="127.9">3.3n</text>
<text x="274.9" y="129.8" transform="rotate(-90 274.9 129.8)">R116</text>
<text x="279.2" y="129.8" transform="rotate(-90 279.2 129.8)">49.9k</text>
<text x="133.9" y="137.1">C31</text>
<text x="156.3" y="134.6">0.1u</text>
<text x="205.5" y="132.4">470p</text>
<text x="223.4" y="132.4">0.1u</text>
<text x="133.9" y="141.3">10u</text>
<text x="169.9" y="138.8">IC1P</text>
<text x="265.1" y="139.8" transform="rotate(-90 265.1 139.8)">AGND</text>
<text x="274" y="139.8" transform="rotate(-90 274 139.8)">AGND</text>
<text x="148.6" y="148.8" transform="rotate(-90 148.6 148.8)">AGND</text>
<text x="169.9" y="146.6">ADA4001-2</text>
<text x="202.4" y="144.3" transform="rotate(-90 202.4 144.3)">AGND</text>
<text x="220.3" y="144.3" transform="rotate(-90 220.3 144.3)">AGND</text>
<text x="156.3" y="152.8">C34</text>
<text x="156.3" y="157">0.1u</text>
<text x="159.8" y="171.2" transform="rotate(-90 159.8 171.2)">-15V</text>
<text x="207.8" y="170.7">C201</text>
<text x="207.7" y="174.9">220p</text>
<text x="137.4" y="182.4" transform="rotate(-90 137.4 182.4)">AGND</text>
<text x="184.5" y="182.4">IN2</text>
<text x="194.5" y="185.3">4.75k</text>
<text x="194.6" y="181.1">R201</text>
<text x="212.4" y="185.3">4.75k</text>
<text x="212.5" y="181.1">R202</text>
<text x="243.8" y="181.3">IC2A</text>
<text x="261.7" y="183.3">R205</text>
<text x="273.5" y="183.7" transform="rotate(-90 273.5 183.7)">C203</text>
<text x="277.7" y="183.8" transform="rotate(-90 277.7 183.8)">1u</text>
<text x="294.2" y="184.7">OP2</text>
<text x="243.8" y="189.1">ADA4001-</text>
<text x="254.2" y="189.1">2</text>
<text x="261.7" y="187.6">604</text>
<text x="281.7" y="190.8">C204</text>
<text x="159.8" y="193.6" transform="rotate(-90 159.8 193.6)">+15V</text>
<text x="223.5" y="197.5">C202</text>
<text x="237.1" y="196.5">6.25k</text>
<text x="237.1" y="192.3">R204</text>
<text x="281.6" y="195.1">3.3n</text>
<text x="288.4" y="196.9" transform="rotate(-90 288.4 196.9)">R206</text>
<text x="292.6" y="197" transform="rotate(-90 292.6 197)">49.9k</text>
<text x="156.3" y="202">C35</text>
<text x="223.4" y="201.8">270p</text>
<text x="227.9" y="203.7" transform="rotate(-90 227.9 203.7)">R203</text>
<text x="232.1" y="203.7" transform="rotate(-90 232.1 203.7)">4.75k</text>
<text x="156.3" y="206.3">0.1u</text>
<text x="278.5" y="207" transform="rotate(-90 278.5 207)">AGND</text>
<text x="287.4" y="207" transform="rotate(-90 287.4 207)">AGND</text>
<text x="133.9" y="215.2">10u</text>
<text x="133.9" y="211">C32</text>
<text x="169.9" y="210.4">IC2P</text>
<text x="227" y="216" transform="rotate(-90 227 216)">AGND</text>
<text x="148.6" y="220.4" transform="rotate(-90 148.6 220.4)">AGND</text>
<text x="169.9" y="218.2">ADA4001-2</text>
<text x="156.3" y="224.4">C36</text>
<text x="225.7" y="224.4">C212</text>
<text x="156.3" y="228.7">0.1u</text>
<text x="203.3" y="230.5" transform="rotate(-90 203.3 230.5)">R212</text>
<text x="207.5" y="230.6" transform="rotate(-90 207.5 230.6)">25.5k</text>
<text x="225.7" y="228.7">33p</text>
<text x="192.3" y="239.3">R211</text>
<text x="212.5" y="239.3">R213</text>
<text x="213.6" y="236.2">CM2</text>
<text x="234.9" y="235">IC2B</text>
<text x="248.3" y="237.1">R215</text>
<text x="260" y="237.5" transform="rotate(-90 260 237.5)">C213</text>
<text x="264.3" y="237.5" transform="rotate(-90 264.3 237.5)">1u</text>
<text x="285.2" y="238.4">ON2</text>
<text x="159.8" y="242.9" transform="rotate(-90 159.8 242.9)">-15V</text>
<text x="182.3" y="240.6">IN2</text>
<text x="192.3" y="243.5">11k</text>
<text x="212.4" y="243.5">3.01k</text>
<text x="234.9" y="242.9">ADA4001-2</text>
<text x="248.3" y="241.3">604</text>
<text x="268.2" y="244.5">C214</text>
<text x="130.7" y="249.6" transform="rotate(-90 130.7 249.6)">-15V</text>
<text x="205.5" y="249">C211</text>
<text x="223.5" y="249">C215</text>
<text x="268.2" y="248.8">3.3n</text>
<text x="274.9" y="250.7" transform="rotate(-90 274.9 250.7)">R216</text>
<text x="279.2" y="250.7" transform="rotate(-90 279.2 250.7)">49.9k</text>
<text x="205.5" y="253.3">470p</text>
<text x="223.4" y="253.3">0.1u</text>
<text x="265.1" y="260.7" transform="rotate(-90 265.1 260.7)">AGND</text>
<text x="274" y="260.7" transform="rotate(-90 274 260.7)">AGND</text>
<text x="202.4" y="265.2" transform="rotate(-90 202.4 265.2)">AGND</text>
<text x="220.3" y="265.2" transform="rotate(-90 220.3 265.2)">AGND</text>
</g>
<g font-size="2.1" fill="#808080">
<text x="148.5" y="65.7">10</text>
<text x="148.5" y="63.5">11</text>
<text x="148.5" y="61.2">12</text>
<text x="236.8" y="61.2">3</text>
<text x="236.8" y="65.7">2</text>
<text x="247.5" y="63.5">1</text>
<text x="148.5" y="70.2">8</text>
<text x="148.5" y="67.9">9</text>
<text x="148.5" y="76.9">5</text>
<text x="148.5" y="74.6">6</text>
<text x="148.5" y="72.4">7</text>
<text x="148.5" y="83.6">2</text>
<text x="148.5" y="81.4">3</text>
<text x="148.5" y="79.1">4</text>
<text x="148.5" y="85.8">1</text>
<text x="227.9" y="114.9">5</text>
<text x="227.9" y="119.4">6</text>
<text x="238.5" y="117.2">7</text>
<text x="168.5" y="137.8" transform="rotate(-90 168.5 137.8)">8</text>
<text x="168.5" y="147.5" transform="rotate(-90 168.5 147.5)">4</text>
<text x="236.8" y="182.1">3</text>
<text x="247.5" y="184.3">1</text>
<text x="236.8" y="186.6">2</text>
<text x="168.5" y="209.5" transform="rotate(-90 168.5 209.5)">8</text>
<text x="168.5" y="219.1" transform="rotate(-90 168.5 219.1)">4</text>
<text x="227.9" y="235.8">5</text>
<text x="238.5" y="238.1">7</text>
<text x="227.9" y="240.3">6</text>
</g>
</svg>
